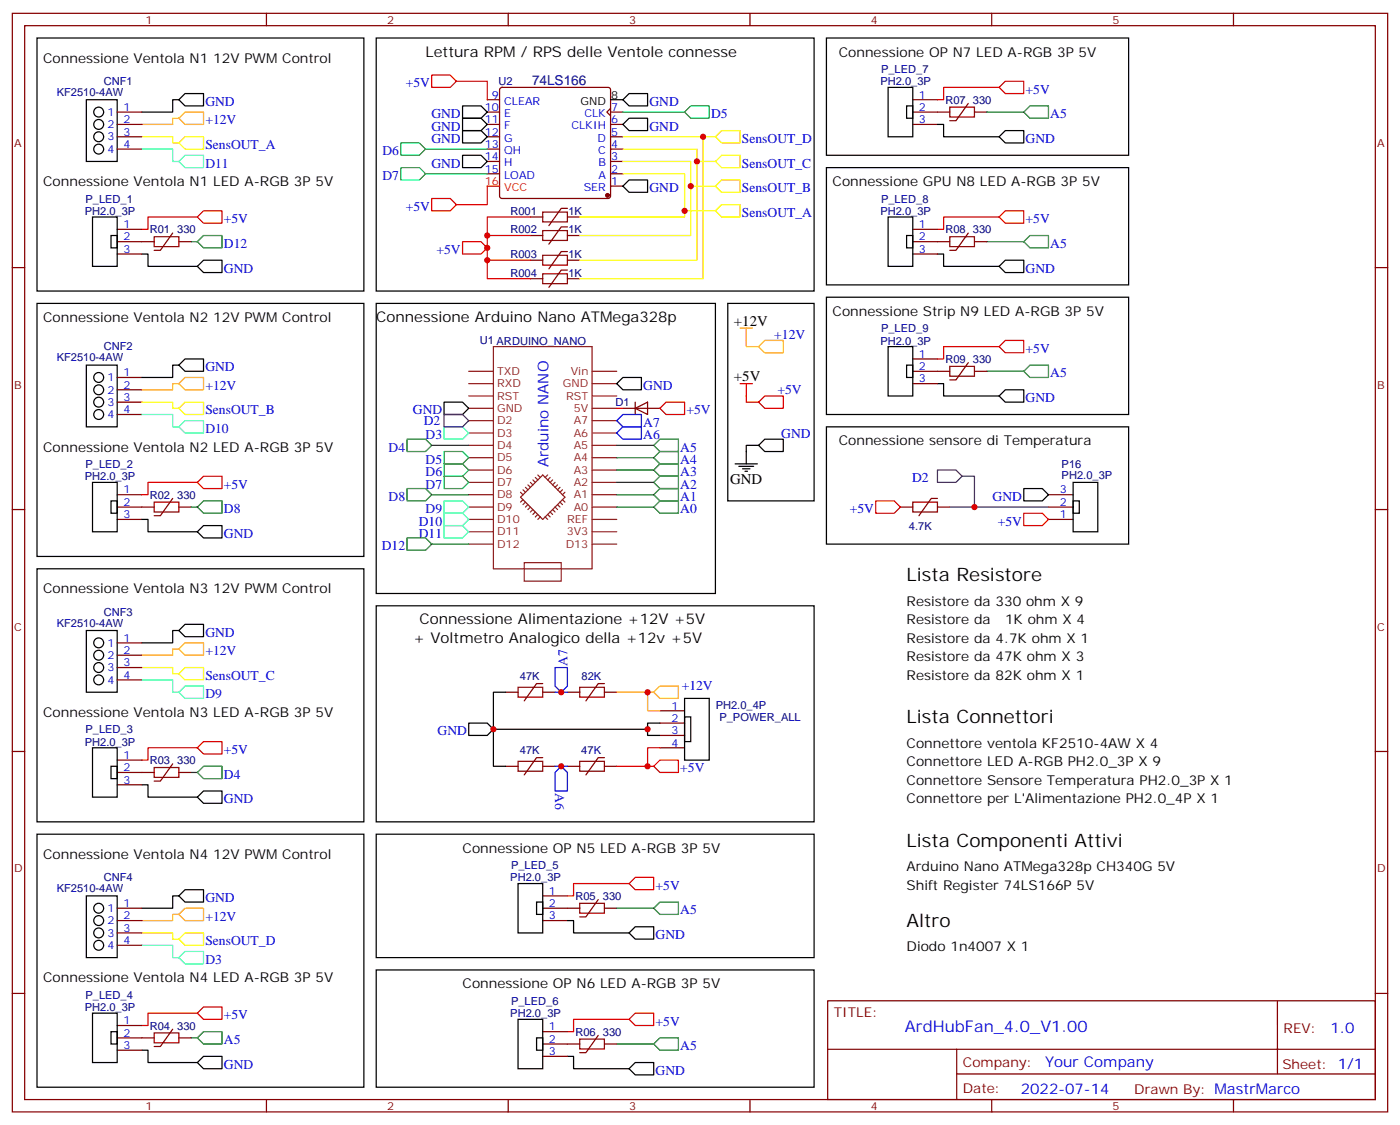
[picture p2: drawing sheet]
<svg xmlns="http://www.w3.org/2000/svg" width="400mm" height="322mm" viewBox="0 0 400 322" stroke-linecap="round" stroke-linejoin="round" font-family="sans-serif">
<g fill="none" stroke="#870000" stroke-width=".35">
<path d="M3.5 3.8h393.4v314h-393.4zM7.1 7.3h386.2v307h-386.2zM76.2 3.8v3.5M145.3 3.8v3.5M214.5 3.8v3.5M283.6 3.8v3.5M352.8 3.8v3.5M33.5 39.1h7.1M33.5 35.6h7.1M33.5 32h7.1M139.3 39.1h3.6M139.3 35.6h3.6"/>
<path d="M139.3 32h3.6M139.3 28.5h3.6M143.1 25.2l.5-.2h30.3l.5 .2 .2 .5v30.3l-.2 .5-.5 .2h-30.3l-.5-.2-.2-.5v-30.3zM174.6 31l-1 1 1 1.1M174.6 39.1h3.6M174.6 35.6h3.6M174.6 32h3.6M261.1 35.6h7M261.1 32h10.5M261.1 28.5h7M276.9 29.6l-3.5 4.9h-1.8M278.7 32h3.5"/>
<path d="M33.5 42.6h7.1M139.3 49.7h3.6M139.3 46.1h3.6M139.3 42.6h3.6M162.3 59.5h-1.8l-3.5 5M174.6 53.2h3.6M174.6 49.7h3.6M174.6 46.1h3.6M174.6 42.6h3.6M3.5 76.5h3.6M33.5 69.1h10.6M33.5 65.5h7.1"/>
<path d="M33.5 72.6h7.1M49.4 66.6l-3.5 4.9h-1.8M51.2 69.1h3.5M151.7 67.3h3.5M151.7 74.4h3.5M151.7 79.7h3.5M151.7 62h3.5M162.3 64.8h-1.8l-3.5 5M162.3 71.9h-1.8l-3.5 4.9M162.3 77.2h-1.8l-3.5 4.9M162.3 67.3h3.5M162.3 74.4h3.5"/>
<path d="M162.3 79.7h3.5M162.3 62h3.5M261.1 69.1h10.5M261.1 65.5h7M261.1 72.6h7M276.9 66.6l-3.5 4.9h-1.8M278.7 69.1h3.5M393.3 76.5h3.6M33.5 107.9h7.1M33.5 111.4h7.1M33.5 114.9h7.1M33.5 118.5h7.1"/>
<path d="M261.1 106.1h10.5M261.1 102.6h7M261.1 109.6h7M276.9 103.6l-3.5 5h-1.8M278.7 106.1h3.5M3.5 145.6h3.6M33.5 141.4h7.1M33.5 144.9h10.6M33.5 148.4h7.1M49.4 142.5l-3.5 4.9h-1.8M51.2 144.9h3.5M257.5 144.9h3.6"/>
<path d="M268.1 142.5h-1.8l-3.5 4.9M268.1 144.9h3.5M299.9 141.4h7M299.9 144.9h7M299.9 148.4h7M393.3 145.6h3.6M33.5 183.7h7.1M33.5 187.3h7.1M33.5 190.8h7.1M33.5 194.3h7.1M144.6 197.8h3.6M155.2 195.4h-1.7l-3.6 4.9"/>
<path d="M155.2 197.8h3.5M162.3 197.8h3.5M172.9 195.4h-1.8l-3.5 4.9M172.9 197.8h3.5M3.5 214.8h3.6M33.5 217.2h7.1M49.4 218.3l-3.5 4.9h-1.8M144.6 219h3.6M155.2 216.5h-1.7l-3.6 5M155.2 219h3.5M162.3 219h3.5M172.9 216.5h-1.8l-3.5 5"/>
<path d="M172.9 219h3.5M188.7 203.1h7.1M188.7 206.7h7.1M188.7 210.2h7.1M188.7 213.7h7.1M393.3 214.8h3.6M33.5 220.8h10.6M33.5 224.3h7.1M51.2 220.8h3.5M33.5 259.6h7.1M155.2 259.6h10.6M155.2 256h7.1"/>
<path d="M171.1 257.1l-3.5 4.9h-1.8M172.9 259.6h3.5M33.5 263.1h7.1M33.5 266.6h7.1M33.5 270.2h7.1M155.2 263.1h7.1M3.5 283.9h3.6M33.5 296.6h10.6M33.5 293.1h7.1M49.4 294.1l-3.5 5h-1.8M51.2 296.6h3.5M155.2 298.4h10.6"/>
<path d="M155.2 294.9h7.1M171.1 295.9l-3.5 4.9h-1.8M172.9 298.4h3.5M236.7 286h156.6v28.3h-156.6zM236.7 299.9h156.5M273.6 299.9v14.1M365.3 286.1v20.8M393.3 283.9h3.6M33.5 300.1h7.1M76.2 314.3v3.5M145.3 314.3v3.5M155.2 301.9h7.1"/>
<path d="M214.5 314.3v3.5M273.6 306.9h119.6M283.6 314.3v3.5M352.8 314.3v3.5"/>
</g>
<g fill="none" stroke="#000" stroke-width=".35">
<path d="M10.6 10.9h93.5v72.3h-93.5zM107.6 10.9h125.2v72.3h-125.2zM236.4 10.9h86.4v33.5h-86.4zM24.7 28.5h8.8v17.6h-8.8zM51.2 28.5h-1.8v3.5h-8.8M52.9 26.7h5.3v3.6h-5.3l-1.7-1.8zM132.3 30.3h5.3l1.7 1.7-1.7 1.8h-5.3zM132.3 33.8h5.3l1.7 1.8-1.7 1.7h-5.3zM132.3 37.3h5.3l1.7 1.8-1.7 1.8h-5.3zM174.6 28.5h3.6M179.9 26.7h5.3v3.6h-5.3l-1.7-1.8zM179.9 33.8h5.3v3.5h-5.3l-1.7-1.7z"/>
<path d="M254 25h7.1v14.1h-7.1zM259.3 30.3h1.8v3.5h-1.8zM268.1 35.6h1.8v3.5h15.9M287.5 37.3h5.3v3.6h-5.3l-1.7-1.8zM132.3 44.4h5.3l1.7 1.7-1.7 1.8h-5.3zM178.2 53.2l1.7-1.8h5.3v3.6h-5.3zM236.4 47.9h86.4v33.5h-86.4zM26.5 62h7v14.1h-7zM31.7 67.3h1.8v3.5h-1.8zM40.6 72.6h1.7v3.5h14.1M58.2 74.4h5.3v3.5h-5.3l-1.8-1.8zM254 62h7.1v14.1h-7.1z"/>
<path d="M259.3 67.3h1.8v3.5h-1.8zM268.1 72.6h1.8v3.5h15.9M287.5 74.4h5.3v3.5h-5.3l-1.7-1.8zM10.6 86.7h93.5v72.3h-93.5zM107.6 86.7h97v82.9h-97zM208.1 86.7h24.7v56.5h-24.7zM236.4 84.9h86.4v33.6h-86.4zM254 99.1h7.1v14.1h-7.1zM24.7 104.4h8.8v17.6h-8.8zM51.2 104.4h-1.8v3.5h-8.8M52.9 102.6h5.3v3.5h-5.3l-1.7-1.7zM127 114.9h5.3l1.8 1.8-1.8 1.8h-5.3z"/>
<path d="M178.2 107.9h5.2v3.5h-5.2l-1.8-1.8zM259.3 104.4h1.8v3.5h-1.8zM268.1 109.6h1.8v3.6h15.9M287.5 111.4h5.3v3.5h-5.3l-1.7-1.7zM26.5 137.9h7v14.1h-7zM210.3 132.6h6.3M211.3 133.3h4.2M212.4 134h2.1M213.1 134.7h.7M217 127.3h-3.6v5.3M218.7 125.5h5.3v3.5h-5.3l-1.7-1.7zM236.4 122h86.4v33.5h-86.4z"/>
<path d="M292.8 139.6h5.3l1.8 1.8-1.8 1.8h-5.3zM306.9 137.9h7.1v14.1h-7.1zM31.7 143.2h1.8v3.5h-1.8zM40.6 148.4h1.7v3.6h14.1M58.2 150.2h5.3v3.5h-5.3l-1.8-1.7zM306.9 143.2h1.8v3.5h-1.8zM10.6 162.6h93.5v72.3h-93.5zM52.9 178.4h5.3v3.6h-5.3l-1.7-1.8zM107.6 173.1h125.2v61.8h-125.2zM24.7 180.2h8.8v17.6h-8.8zM51.2 180.2h-1.8v3.5h-8.8M144.6 197.8h-3.5v10.6"/>
<path d="M195.8 199.6h7v17.6h-7zM26.5 213.7h7v14.1h-7zM31.7 219h1.8v3.5h-1.8zM134.1 206.7h5.2l1.8 1.7-1.8 1.8h-5.2zM185.2 208.4h-44.1v10.6h3.5M188.7 206.7h-3.5v3.5h3.5M195.8 204.9h1.8v7h-1.8zM10.6 238.4h93.5v72.3h-93.5zM40.6 224.3h1.7v3.5h14.1M58.2 226.1h5.3v3.5h-5.3l-1.8-1.8zM107.6 238.4h125.2v35.3h-125.2zM24.7 256h8.8v17.7h-8.8z"/>
<path d="M51.2 256h-1.8v3.6h-8.8M52.9 254.3h5.3v3.5h-5.3l-1.7-1.8zM148.2 252.5h7v14.1h-7zM153.5 257.8h1.7v3.5h-1.7zM107.6 277.2h125.2v33.5h-125.2zM162.3 263.1h1.7v3.5h15.9M181.7 264.9h5.3v3.5h-5.3l-1.8-1.8zM26.5 289.6h7v14.1h-7zM31.7 294.9h1.8v3.5h-1.8zM148.2 291.3h7v14.1h-7zM153.5 296.6h1.7v3.5h-1.7zM40.6 300.1h1.7v3.6h14.1"/>
<path d="M58.2 301.9h5.3v3.5h-5.3l-1.8-1.7zM162.3 301.9h1.7v3.5h15.9M181.7 303.7h5.3v3.5h-5.3l-1.8-1.8z"/>
<circle cx="28.2" cy="35.6" r="1.41"/>
<circle cx="28.2" cy="39.1" r="1.41"/>
<circle cx="28.2" cy="32" r="1.41"/>
<circle cx="28.2" cy="42.6" r="1.41"/>
<circle cx="28.2" cy="107.9" r="1.41"/>
<circle cx="28.2" cy="111.4" r="1.41"/>
<circle cx="28.2" cy="114.9" r="1.41"/>
<circle cx="28.2" cy="118.5" r="1.41"/>
<circle cx="28.2" cy="187.3" r="1.41"/>
<circle cx="28.2" cy="183.7" r="1.41"/>
<circle cx="28.2" cy="194.3" r="1.41"/>
<circle cx="28.2" cy="190.8" r="1.41"/>
<circle cx="28.2" cy="259.6" r="1.41"/>
<circle cx="28.2" cy="270.2" r="1.41"/>
<circle cx="28.2" cy="263.1" r="1.41"/>
<circle cx="28.2" cy="266.6" r="1.41"/>
</g>
<g fill="none" stroke="#a10000" stroke-width=".35">
<path d="M271.6 30.6h7.1v2.8h-7.1zM44.1 67.7h7.1v2.8h-7.1zM155.2 65.9h7.1v2.8h-7.1zM155.2 73h7.1v2.8h-7.1zM155.2 78.2h7.1v2.9h-7.1zM155.2 60.6h7.1v2.8h-7.1zM271.6 67.7h7.1v2.8h-7.1zM271.6 104.7h7.1v2.8h-7.1zM44.1 143.5h7.1v2.8h-7.1zM261.1 143.5h7v2.8h-7zM148.2 196.4h7v2.8h-7zM165.8 196.4h7.1v2.8h-7.1z"/>
<path d="M44.1 219.4h7.1v2.8h-7.1zM148.2 217.6h7v2.8h-7zM165.8 217.6h7.1v2.8h-7.1zM165.8 258.2h7.1v2.8h-7.1zM44.1 295.2h7.1v2.8h-7.1zM165.8 297h7.1v2.8h-7.1z"/>
</g>
<g fill="none" stroke="#8c2424" stroke-width=".35">
<path d="M141.1 99.1h28.2v63.5h-28.2zM134.1 116.7h7M134.1 113.2h7M134.1 109.6h7M134.1 106.1h7M169.3 116.7h7.1M169.3 113.2h7.1M169.3 109.6h7.1M169.3 106.1h7.1M134.1 137.9h7M134.1 134.3h7M134.1 130.8h7"/>
<path d="M134.1 127.3h7M134.1 123.8h7M134.1 120.2h7M149.6 140l.7 .7M150.3 139.3l.7 .7M151 138.6l.7 .7M151.7 137.9l.7 .7M152.4 137.2l.7 .7M153.1 136.5l.7 .7M153.8 135.7l.7 .8M156.6 135.7l-.7 .8M157.3 136.5l-.7 .7"/>
<path d="M158 137.2l-.7 .7M158.7 137.9l-.7 .7M159.5 138.6l-.8 .7M160.2 139.3l-.7 .7M160.9 140l-.7 .7M169.3 137.9h7.1M169.3 134.3h7.1M169.3 130.8h7.1M169.3 127.3h7.1M169.3 123.8h7.1M169.3 120.2h7.1M134.1 152h7"/>
<path d="M134.1 148.4h7M134.1 144.9h7M134.1 141.4h7M134.1 155.5h7M148.9 142.1l6.3-6.4 6.4 6.4-6.4 6.3zM148.9 140.7l.7 .7M149.6 142.8l-.7 .7M150.3 143.5l-.7 .7M151 144.2l-.7 .7M151.7 144.9l-.7 .7M152.4 145.6l-.7 .7M153.1 146.3l-.7 .7"/>
<path d="M153.8 147l-.7 .7M154.5 147.7l-.7 .7M155.9 147.7l.7 .7M156.6 147l.7 .7M157.3 146.3l.7 .7M158 145.6l.7 .7M158.7 144.9l.8 .7M159.5 144.2l.7 .7M160.2 143.5l.7 .7M160.9 142.8l.7 .7M161.6 140.7l-.7 .7M169.3 152h7.1"/>
<path d="M169.3 148.4h7.1M169.3 144.9h7.1M169.3 141.4h7.1M169.3 155.5h7.1M149.9 160.8h10.6v5.3h-10.6z"/>
</g>
<circle cx="173.7" cy="55.8" r=".53" fill="#870000" stroke="#870000" stroke-width=".35"/>
<g fill="none" stroke="#f00" stroke-width=".35">
<path d="M123.5 21.4h5.3l1.7 1.8-1.7 1.8h-5.3zM130.5 23.2h8.8v5.3M285.8 25h-15.9v3.5h-1.8M287.5 23.2h5.3v3.5h-5.3l-1.7-1.7zM123.5 56.7h5.3l1.7 1.8-1.7 1.8h-5.3zM142.9 53.2h-3.6v5.3h-8.8M56.4 62h-14.1v3.5h-1.7M56.4 62l1.8-1.7h5.3v3.5h-5.3zM132.3 69.1h5.3l1.7 1.7-1.7 1.8h-5.3zM139.3 70.8v8.9h12.4M139.3 74.4h12.4M139.3 67.3h12.4"/>
<path d="M151.7 62h-12.4v8.8M285.8 62h-15.9v3.5h-1.8M287.5 60.3h5.3v3.5h-5.3l-1.7-1.8zM285.8 99.1h-15.9v3.5h-1.8M287.5 97.3h5.3v3.5h-5.3l-1.7-1.7zM176.4 116.7h1.8M190.5 114.9h5.3v3.6h-5.3l-1.8-1.8zM211.7 109.6h3.5M213.4 109.6v5.3h3.6M218.7 113.2h5.3v3.5h-5.3l-1.7-1.8zM56.4 137.9h-14.1v3.5h-1.7M58.2 136.1h5.3v3.5h-5.3l-1.8-1.7z"/>
<path d="M250.5 143.2h5.3l1.7 1.7-1.7 1.8h-5.3zM292.8 146.7h5.3l1.8 1.7-1.8 1.8h-5.3zM56.4 213.7h-14.1v3.5h-1.7M58.2 211.9h5.3v3.6h-5.3l-1.8-1.8zM185.2 219h1.8M188.7 213.7h-3.5v5.3h-8.8M188.7 217.2h5.3v3.6h-5.3l-1.7-1.8zM179.9 252.5h-15.9v3.5h-1.7M181.7 250.8h5.3v3.5h-5.3l-1.8-1.8zM56.4 289.6h-14.1v3.5h-1.7M58.2 287.8h5.3v3.5h-5.3l-1.8-1.7zM179.9 291.3h-15.9v3.6h-1.7"/>
<path d="M181.7 289.6h5.3v3.5h-5.3l-1.8-1.8z"/>
</g>
<path d="M178.2 116.7h10.5M181.7 116.7l3.5-1.8v3.6zM181.7 114.9v3.6" fill="none" stroke="#850000" stroke-width=".35"/>
<path d="M40.6 42.6h8.8v3.5h1.8M51.2 46.1l1.7-1.7h5.3v3.5h-5.3zM40.6 118.5h8.8v3.5h1.8M52.9 120.2h5.3v3.6h-5.3l-1.7-1.8zM127 122h5.3l1.8 1.8-1.8 1.7h-5.3zM127 146.7h5.3l1.8 1.7-1.8 1.8h-5.3zM127 150.2h5.3l1.8 1.8-1.8 1.7h-5.3zM127 143.2h5.3l1.8 1.7-1.8 1.8h-5.3zM40.6 194.3h8.8v3.5h1.8M52.9 196.1h5.3v3.5h-5.3l-1.7-1.8zM40.6 270.2h8.8v3.5h1.8M51.2 273.7l1.7-1.8h5.3v3.5h-5.3z" fill="none" stroke="#0ff" stroke-width=".35"/>
<g fill="none" stroke="#ff0" stroke-width=".35">
<path d="M40.6 39.1h8.8v1.8h1.8M52.9 39.1h5.3v3.5h-5.3l-1.7-1.7zM178.2 39.1h22.9v40.6h-35.3M201.1 39.1h3.5M206.4 37.3h5.3v3.6h-5.3l-1.8-1.8zM178.2 49.7h17.6v12.3h-30M178.2 46.1h19.4v21.2h-31.8M178.2 42.6h21.1v31.8h-33.5M197.6 53.2h7M199.3 46.1h5.3M204.6 46.1l1.8-1.7h5.3v3.5h-5.3zM206.4 51.4h5.3v3.6h-5.3l-1.8-1.8z"/>
<path d="M206.4 58.5h5.3v3.5h-5.3l-1.8-1.7zM195.8 60.3h8.8M40.6 114.9h8.8v1.8h1.8M52.9 114.9h5.3v3.6h-5.3l-1.7-1.8zM40.6 190.8h8.8v1.7h1.8M52.9 190.8h5.3v3.5h-5.3l-1.7-1.8zM40.6 266.6h8.8v1.8h1.8M52.9 266.6h5.3v3.6h-5.3l-1.7-1.8z"/>
</g>
<g fill="none" stroke="#f90" stroke-width=".35">
<path d="M51.2 33.8h-1.8v1.8h-8.8M51.2 33.8l1.7-1.8h5.3v3.6h-5.3zM211.7 93.8h3.5M213.4 93.8v5.3h3.6M218.7 97.3h5.3v3.5h-5.3l-1.7-1.7zM51.2 109.6h-1.8v1.8h-8.8M52.9 107.9h5.3v3.5h-5.3l-1.7-1.8zM51.2 185.5h-1.8v1.8h-8.8M52.9 183.7h5.3v3.6h-5.3l-1.7-1.8zM176.4 197.8h8.8v5.3h3.5M185.2 197.8h1.8M188.7 196.1h5.3v3.5h-5.3l-1.7-1.8z"/>
<path d="M51.2 261.3h-1.8v1.8h-8.8M51.2 261.3l1.7-1.7h5.3v3.5h-5.3z"/>
</g>
<g fill="none" stroke="#090" stroke-width=".35">
<path d="M294.6 30.3h5.3v3.5h-5.3l-1.8-1.8zM58.2 67.3h5.3v3.5h-5.3l-1.8-1.7zM294.6 67.3h5.3v3.5h-5.3l-1.8-1.7zM294.6 104.4h5.3v3.5h-5.3l-1.8-1.8zM116.4 125.5h5.3l1.8 1.8-1.8 1.7h-5.3zM116.4 139.6h5.3l1.8 1.8-1.8 1.8h-5.3zM188.7 125.5h5.3v3.5h-5.3l-1.7-1.7zM188.7 129h5.3v3.6h-5.3l-1.7-1.8zM188.7 132.6h5.3v3.5h-5.3l-1.7-1.8zM188.7 136.1h5.3v3.5h-5.3l-1.7-1.7zM58.2 143.2h5.3v3.5h-5.3l-1.8-1.8zM116.4 153.7h5.3l1.8 1.8-1.8 1.8h-5.3z"/>
<path d="M187 141.4l1.7-1.8h5.3v3.6h-5.3zM188.7 143.2h5.3v3.5h-5.3l-1.7-1.8zM58.2 219h5.3v3.5h-5.3l-1.8-1.7zM188.7 257.8h5.3v3.5h-5.3l-1.7-1.7zM58.2 294.9h5.3v3.5h-5.3l-1.8-1.8zM188.7 296.6h5.3v3.5h-5.3l-1.7-1.7z"/>
</g>
<g fill="none" stroke="#008700" stroke-width=".35">
<path d="M282.2 32h10.6M54.7 69.1h1.7M282.2 69.1h10.6M282.2 106.1h10.6M123.5 127.3h10.6M176.4 127.3h10.6M176.4 137.9h10.6M176.4 134.3h10.6M176.4 130.8h10.6M54.7 144.9h1.7M123.5 141.4h10.6M123.5 155.5h10.6"/>
<path d="M176.4 144.9h10.6M176.4 141.4h10.6M54.7 220.8h1.7M176.4 259.6h10.6M54.7 296.6h1.7M176.4 298.4h10.6"/>
</g>
<path d="M178.2 32h17.6M197.6 30.3h5.2v3.5h-5.2l-1.8-1.8zM114.7 40.9h5.2l1.8 1.7-1.8 1.8h-5.2zM114.7 47.9h5.2l1.8 1.8-1.8 1.7h-5.2zM121.7 49.7h17.6M121.7 42.6h17.6M127 136.1h5.3l1.8 1.8-1.8 1.7h-5.3zM127 132.6h5.3l1.8 1.7-1.8 1.8h-5.3zM127 129h5.3l1.8 1.8-1.8 1.8h-5.3z" fill="none" stroke="#0f0" stroke-width=".35"/>
<path d="M178.2 118.5h5.2v3.5h-5.2l-1.8-1.8zM178.2 122h5.2v3.5h-5.2l-1.8-1.7zM158.7 190.8h3.6v5.3l-1.8 1.7-1.8-1.7zM158.7 197.8h3.6M158.7 219h3.6M158.7 220.8l1.8-1.8 1.8 1.8v5.3h-3.6z" fill="none" stroke="#00f" stroke-width=".35"/>
<path d="M127 118.5h5.3l1.8 1.7-1.8 1.8h-5.3zM268.1 134.3h5.3l1.8 1.8-1.8 1.8h-5.3zM275.2 136.1h3.5v8.8M271.6 144.9h28.3" fill="none" stroke="#606" stroke-width=".35"/>
<g fill="#c00">
<circle cx="139.3" cy="74.4" r=".88"/>
<circle cx="139.3" cy="67.3" r=".88"/>
<circle cx="139.3" cy="70.8" r=".88"/>
<circle cx="201.1" cy="39.1" r=".88"/>
<circle cx="199.3" cy="46.1" r=".88"/>
<circle cx="197.6" cy="53.2" r=".88"/>
<circle cx="195.8" cy="60.3" r=".88"/>
<circle cx="185.2" cy="208.4" r=".88"/>
<circle cx="141.1" cy="208.4" r=".88"/>
<circle cx="160.5" cy="197.8" r=".88"/>
<circle cx="160.5" cy="219" r=".88"/>
<circle cx="185.2" cy="219" r=".88"/>
<circle cx="185.2" cy="197.8" r=".88"/>
<circle cx="278.7" cy="144.9" r=".88"/>
</g>
<g font-size="5.3">
<text x="259.3" y="166.1">Lista Resistore</text>
<text x="259.3" y="206.7">Lista Connettori</text>
<text x="259.3" y="241.9">Lista Componenti Attivi</text>
<text x="259.3" y="264.9">Altro</text>
</g>
<text font-size="4.6" fill="#00f" x="258.8" y="295.1">ArdHubFan_4.0_V1.00</text>
<g font-size="4.2">
<text x="121.7" y="16.2">Lettura RPM / RPS delle Ventole connesse</text>
<text x="107.6" y="92">Connessione Arduino Nano ATMega328p</text>
<text x="209.9" y="93.1">+12V</text>
<text x="209.9" y="108.9">+5V</text>
<text x="208.8" y="138.2">GND</text>
<text x="119.9" y="178.4">Connessione Alimentazione +12V +5V</text>
<text x="118.2" y="183.7">+ Voltmetro Analogico della +12v +5V</text>
</g>
<g font-size="4.2" fill="#00f">
<text x="156.9" y="133.6" transform="rotate(-90 156.9 133.6)">Arduino NANO</text>
<text x="380.5" y="295.3">1.0</text>
<text x="298.9" y="304.9">Your Company</text>
<text x="292" y="312.7">2022-07-14</text>
</g>
<g font-size="3.9">
<text x="12.3" y="17.9">Connessione Ventola N1 12V PWM Control</text>
<text x="239.9" y="16.2">Connessione OP N7 LED A-RGB 3P 5V</text>
<text x="12.3" y="53.2">Connessione Ventola N1 LED A-RGB 3P 5V</text>
<text x="238.1" y="53.2">Connessione GPU N8 LED A-RGB 3P 5V</text>
<text x="12.3" y="92">Connessione Ventola N2 12V PWM Control</text>
<text x="238.1" y="90.2">Connessione Strip N9 LED A-RGB 3P 5V</text>
<text x="12.3" y="129">Connessione Ventola N2 LED A-RGB 3P 5V</text>
<text x="239.9" y="127.3">Connessione sensore di Temperatura</text>
<text x="12.3" y="169.6">Connessione Ventola N3 12V PWM Control</text>
<text x="259.3" y="173.1">Resistore da 330 ohm X 9</text>
<text x="259.3" y="178.4">Resistore da</text>
<text x="287.4" y="178.4">1K ohm X 4</text>
<text x="259.3" y="183.7">Resistore da 4.7K ohm X 1</text>
<text x="259.3" y="189">Resistore da 47K ohm X 3</text>
<text x="259.3" y="194.3">Resistore da 82K ohm X 1</text>
<text x="12.3" y="204.9">Connessione Ventola N3 LED A-RGB 3P 5V</text>
<text x="259.3" y="213.7">Connettore ventola KF2510-4AW X 4</text>
<text x="259.3" y="219">Connettore LED A-RGB PH2.0_3P X 9</text>
<text x="259.3" y="224.3">Connettore Sensore Temperatura PH2.0_3P X 1</text>
<text x="259.3" y="229.6">Connettore per L'Alimentazione PH2.0_4P X 1</text>
<text x="12.3" y="245.5">Connessione Ventola N4 12V PWM Control</text>
<text x="132.3" y="243.7">Connessione OP N5 LED A-RGB 3P 5V</text>
<text x="259.3" y="249">Arduino Nano ATMega328p CH340G 5V</text>
<text x="259.3" y="254.3">Shift Register 74LS166P 5V</text>
<text x="259.3" y="271.9">Diodo 1n4007 X 1</text>
<text x="12.3" y="280.7">Connessione Ventola N4 LED A-RGB 3P 5V</text>
<text x="132.3" y="282.5">Connessione OP N6 LED A-RGB 3P 5V</text>
</g>
<g font-size="3.9" fill="#00f">
<text x="116" y="25">+5V</text>
<text x="293.3" y="26.7">+5V</text>
<text x="58.7" y="30.3">GND</text>
<text x="58.7" y="35.6">+12V</text>
<text x="123.4" y="33.8">GND</text>
<text x="185.7" y="30.3">GND</text>
<text x="203.4" y="33.8">D5</text>
<text x="300.4" y="33.8">A5</text>
<text x="123.4" y="37.3">GND</text>
<text x="123.4" y="40.9">GND</text>
<text x="185.7" y="37.3">GND</text>
<text x="212.2" y="40.9">SensOUT_D</text>
<text x="293.3" y="40.9">GND</text>
<text x="58.7" y="42.6">SensOUT_A</text>
<text x="58.7" y="47.9">D11</text>
<text x="109.4" y="44.4">D6</text>
<text x="123.4" y="47.9">GND</text>
<text x="212.2" y="47.9">SensOUT_C</text>
<text x="109.4" y="51.4">D7</text>
<text x="185.7" y="55">GND</text>
<text x="212.2" y="55">SensOUT_B</text>
<text x="64" y="63.8">+5V</text>
<text x="116" y="60.3">+5V</text>
<text x="212.2" y="62">SensOUT_A</text>
<text x="293.3" y="63.8">+5V</text>
<text x="64" y="70.8">D12</text>
<text x="300.4" y="70.8">A5</text>
<text x="64" y="77.9">GND</text>
<text x="124.9" y="72.6">+5V</text>
<text x="293.3" y="77.9">GND</text>
<text x="221.4" y="96.8">+12V</text>
<text x="293.3" y="100.8">+5V</text>
<text x="58.7" y="106.1">GND</text>
<text x="300.4" y="107.9">A5</text>
<text x="58.7" y="111.4">+12V</text>
<text x="184" y="111.4">GND</text>
<text x="222.4" y="112.7">+5V</text>
<text x="58.7" y="118.5">SensOUT_B</text>
<text x="118.1" y="118.5">GND</text>
<text x="196.3" y="118.5">+5V</text>
<text x="293.3" y="114.9">GND</text>
<text x="58.7" y="123.8">D10</text>
<text x="121.2" y="121.5">D2</text>
<text x="121.7" y="125.5">D3</text>
<text x="184" y="122">A7</text>
<text x="184" y="125.5">A6</text>
<text x="223.5" y="125.1">GND</text>
<text x="111.2" y="129">D4</text>
<text x="194.6" y="129">A5</text>
<text x="121.7" y="136.1">D6</text>
<text x="121.7" y="132.6">D5</text>
<text x="194.6" y="132.6">A4</text>
<text x="194.6" y="136.1">A3</text>
<text x="260.9" y="137.9">D2</text>
<text x="64" y="139.6">+5V</text>
<text x="111.2" y="143.2">D8</text>
<text x="121.7" y="139.6">D7</text>
<text x="194.6" y="139.6">A2</text>
<text x="194.6" y="143.2">A1</text>
<text x="283.9" y="143.2">GND</text>
<text x="64" y="146.7">D8</text>
<text x="121.7" y="146.7">D9</text>
<text x="194.6" y="146.7">A0</text>
<text x="243" y="146.7">+5V</text>
<text x="64" y="153.7">GND</text>
<text x="119.8" y="150.2">D10</text>
<text x="119.8" y="153.7">D11</text>
<text x="285.4" y="150.2">+5V</text>
<text x="109.2" y="157.3">D12</text>
<text x="58.7" y="182">GND</text>
<text x="58.7" y="187.3">+12V</text>
<text x="162.3" y="190.3" transform="rotate(-90 162.3 190.3)">A7</text>
<text x="58.7" y="194.3">SensOUT_C</text>
<text x="195" y="197.3">+12V</text>
<text x="58.7" y="199.6">D9</text>
<text x="64" y="215.5">+5V</text>
<text x="125.1" y="210.2">GND</text>
<text x="194.6" y="220.8">+5V</text>
<text x="64" y="222.5">D4</text>
<text x="158.7" y="226.6" transform="rotate(90 158.7 226.6)">A6</text>
<text x="64" y="229.6">GND</text>
<text x="58.7" y="257.8">GND</text>
<text x="187.5" y="254.3">+5V</text>
<text x="58.7" y="263.1">+12V</text>
<text x="194.6" y="261.3">A5</text>
<text x="187.5" y="268.4">GND</text>
<text x="58.7" y="270.2">SensOUT_D</text>
<text x="58.7" y="275.4">D3</text>
<text x="64" y="291.3">+5V</text>
<text x="187.5" y="293.1">+5V</text>
<text x="64" y="298.4">A5</text>
<text x="64" y="305.4">GND</text>
<text x="194.6" y="300.1">A5</text>
<text x="187.5" y="307.2">GND</text>
</g>
<text font-size="3.9" fill="#000080" x="152.2" y="24.4">74LS166</text>
<g font-size="3.9" fill="#800">
<text x="238.5" y="290.6">TITLE:</text>
<text x="367.1" y="295.3">REV:</text>
<text x="275.4" y="304.8">Company:</text>
<text x="366.8" y="305.4">Sheet: 1/1</text>
<text x="275.4" y="312.5">Date:</text>
<text x="324.4" y="312.6">Drawn By: MastrMarco</text>
</g>
<g font-size="3.2" fill="#800">
<text x="41.6" y="6.8">1</text>
<text x="110.8" y="6.8">2</text>
<text x="179.9" y="6.8">3</text>
<text x="249.1" y="6.8">4</text>
<text x="318.2" y="6.8">5</text>
<text x="4.1" y="41.9">A</text>
<text x="393.9" y="41.9">A</text>
<text x="4.1" y="111.1">B</text>
<text x="393.9" y="111.1">B</text>
<text x="4.1" y="180.2">C</text>
<text x="393.9" y="180.2">C</text>
<text x="4.1" y="249.3">D</text>
<text x="393.9" y="249.3">D</text>
<text x="41.6" y="317.3">1</text>
<text x="110.8" y="317.3">2</text>
<text x="179.9" y="317.3">3</text>
<text x="249.1" y="317.3">4</text>
<text x="318.2" y="317.3">5</text>
</g>
<g font-size="3.2" fill="#000080">
<text x="252" y="20.9">P_LED_7</text>
<text x="16.2" y="27.4">KF2510-4AW</text>
<text x="29.7" y="24.3">CNF1</text>
<text x="142.5" y="24.4">U2</text>
<text x="251.8" y="24.4">PH2.0_3P</text>
<text x="270.4" y="29.7">R07</text>
<text x="278.2" y="29.6">330</text>
<text x="24.4" y="57.9">P_LED_1</text>
<text x="252" y="57.9">P_LED_8</text>
<text x="24.2" y="61.4">PH2.0_3P</text>
<text x="146" y="61.4">R001</text>
<text x="162.6" y="61.4">1K</text>
<text x="251.8" y="61.4">PH2.0_3P</text>
<text x="42.8" y="66.7">R01</text>
<text x="50.7" y="66.7">330</text>
<text x="146" y="66.7">R002</text>
<text x="162.6" y="66.7">1K</text>
<text x="270.4" y="66.7">R08</text>
<text x="278.2" y="66.7">330</text>
<text x="146" y="73.8">R003</text>
<text x="162.6" y="73.8">1K</text>
<text x="146" y="79.1">R004</text>
<text x="162.6" y="79.1">1K</text>
<text x="252" y="94.9">P_LED_9</text>
<text x="29.7" y="100.1">CNF2</text>
<text x="137.2" y="98.4">U1 ARDUINO_NANO</text>
<text x="251.8" y="98.5">PH2.0_3P</text>
<text x="16.2" y="103.3">KF2510-4AW</text>
<text x="270.4" y="103.8">R09</text>
<text x="278.2" y="103.8">330</text>
<text x="176" y="116.1">D1</text>
<text x="24.2" y="137.3">PH2.0_3P</text>
<text x="24.4" y="133.7">P_LED_2</text>
<text x="303.6" y="136.8">PH2.0_3P</text>
<text x="303.6" y="133.6">P16</text>
<text x="42.8" y="142.6">R02</text>
<text x="50.7" y="142.6">330</text>
<text x="260" y="151.3">4.7K</text>
<text x="16.2" y="179.1">KF2510-4AW</text>
<text x="29.7" y="176">CNF3</text>
<text x="148.7" y="194.3">47K</text>
<text x="166.3" y="194.3">82K</text>
<text x="204.7" y="202.5">PH2.0_4P</text>
<text x="24.4" y="209.6">P_LED_3</text>
<text x="205.7" y="206.1">P_POWER_ALL</text>
<text x="24.2" y="213.1">PH2.0_3P</text>
<text x="148.7" y="215.5">47K</text>
<text x="166.3" y="215.5">47K</text>
<text x="42.8" y="218.4">R03</text>
<text x="50.7" y="218.4">330</text>
<text x="29.7" y="251.8">CNF4</text>
<text x="146" y="251.9">PH2.0_3P</text>
<text x="146.2" y="248.4">P_LED_5</text>
<text x="16.2" y="255">KF2510-4AW</text>
<text x="164.5" y="257.2">R05</text>
<text x="172.4" y="257.2">330</text>
<text x="24.4" y="285.4">P_LED_4</text>
<text x="146.2" y="287.2">P_LED_6</text>
<text x="24.2" y="289">PH2.0_3P</text>
<text x="146" y="290.7">PH2.0_3P</text>
<text x="42.8" y="294.3">R04</text>
<text x="50.7" y="294.2">330</text>
<text x="164.5" y="296">R06</text>
<text x="172.4" y="296">330</text>
</g>
<g font-size="3.2" fill="#00f">
<text x="140.7" y="28.2">9</text>
<text x="144.2" y="29.9">CLEAR</text>
<text x="262.8" y="28.2">1</text>
<text x="30.8" y="33.1">1</text>
<text x="35.3" y="31.7">1</text>
<text x="35.3" y="35.2">2</text>
<text x="138.7" y="31.7">10</text>
<text x="138.7" y="35.2">11</text>
<text x="144.2" y="33.4">E</text>
<text x="167.1" y="33.4">CLK</text>
<text x="174.8" y="35.2">6</text>
<text x="174.8" y="31.7">7</text>
<text x="262.8" y="31.7">2</text>
<text x="262.8" y="35.2">3</text>
<text x="30.8" y="36.6">2</text>
<text x="30.8" y="40.1">3</text>
<text x="35.3" y="38.7">3</text>
<text x="138.7" y="38.7">12</text>
<text x="144.2" y="37">F</text>
<text x="144.2" y="40.5">G</text>
<text x="163.4" y="37">CLKIH</text>
<text x="170.9" y="40.5">D</text>
<text x="174.8" y="38.7">5</text>
<text x="30.8" y="43.7">4</text>
<text x="35.3" y="42.3">4</text>
<text x="138.7" y="42.3">13</text>
<text x="138.7" y="45.8">14</text>
<text x="144.2" y="44">QH</text>
<text x="144.2" y="47.6">H</text>
<text x="171.1" y="44">C</text>
<text x="171.1" y="47.6">B</text>
<text x="174.8" y="45.8">3</text>
<text x="174.8" y="42.3">4</text>
<text x="138.7" y="49.3">15</text>
<text x="144.2" y="51.1">LOAD</text>
<text x="171.2" y="51.1">A</text>
<text x="174.8" y="52.8">1</text>
<text x="174.8" y="49.3">2</text>
<text x="166.9" y="54.6">SER</text>
<text x="35.3" y="65.2">1</text>
<text x="262.8" y="65.2">1</text>
<text x="35.3" y="68.7">2</text>
<text x="262.8" y="68.7">2</text>
<text x="35.3" y="72.2">3</text>
<text x="262.8" y="72.2">3</text>
<text x="35.3" y="107.5">1</text>
<text x="262.8" y="102.2">1</text>
<text x="262.8" y="105.8">2</text>
<text x="30.8" y="108.9">1</text>
<text x="30.8" y="112.5">2</text>
<text x="35.3" y="111.1">2</text>
<text x="262.8" y="109.3">3</text>
<text x="30.8" y="116">3</text>
<text x="30.8" y="119.5">4</text>
<text x="35.3" y="114.6">3</text>
<text x="35.3" y="118.1">4</text>
<text x="35.3" y="141">1</text>
<text x="303.1" y="141">3</text>
<text x="35.3" y="144.6">2</text>
<text x="35.3" y="148.1">3</text>
<text x="303.1" y="148.1">1</text>
<text x="303.1" y="144.6">2</text>
<text x="30.8" y="184.8">1</text>
<text x="35.3" y="183.4">1</text>
<text x="30.8" y="188.3">2</text>
<text x="30.8" y="191.8">3</text>
<text x="35.3" y="186.9">2</text>
<text x="35.3" y="190.4">3</text>
<text x="30.8" y="195.4">4</text>
<text x="35.3" y="194">4</text>
<text x="192" y="202.8">1</text>
<text x="192" y="206.3">2</text>
<text x="192" y="209.8">3</text>
<text x="192" y="213.4">4</text>
<text x="35.3" y="216.9">1</text>
<text x="35.3" y="220.4">2</text>
<text x="35.3" y="223.9">3</text>
<text x="157" y="255.7">1</text>
<text x="30.8" y="260.6">1</text>
<text x="35.3" y="259.2">1</text>
<text x="35.3" y="262.7">2</text>
<text x="157" y="259.2">2</text>
<text x="157" y="262.7">3</text>
<text x="30.8" y="264.2">2</text>
<text x="30.8" y="267.7">3</text>
<text x="35.3" y="266.3">3</text>
<text x="35.3" y="269.8">4</text>
<text x="30.8" y="271.2">4</text>
<text x="35.3" y="292.7">1</text>
<text x="35.3" y="296.3">2</text>
<text x="35.3" y="299.8">3</text>
<text x="157" y="294.5">1</text>
<text x="157" y="298">2</text>
<text x="157" y="301.6">3</text>
</g>
<g font-size="3.2">
<text x="166" y="29.9">GND</text>
<text x="174.8" y="28.2">8</text>
</g>
<g font-size="3.2" fill="#f00">
<text x="138.7" y="52.8">16</text>
<text x="144.2" y="54.6">VCC</text>
</g>
<g font-size="3.2" fill="#8d2323">
<text x="142.2" y="107.2">TXD</text>
<text x="163.2" y="107.2">Vin</text>
<text x="142.2" y="110.7">RXD</text>
<text x="161" y="110.7">GND</text>
<text x="142.2" y="117.8">GND</text>
<text x="142.2" y="114.2">RST</text>
<text x="161.9" y="114.2">RST</text>
<text x="164.1" y="117.8">5V</text>
<text x="142.2" y="124.8">D3</text>
<text x="142.2" y="121.3">D2</text>
<text x="164.1" y="121.3">A7</text>
<text x="164.1" y="124.8">A6</text>
<text x="142.2" y="131.9">D5</text>
<text x="142.2" y="128.3">D4</text>
<text x="164.1" y="128.3">A5</text>
<text x="164.1" y="131.9">A4</text>
<text x="142.2" y="135.4">D6</text>
<text x="164.1" y="135.4">A3</text>
<text x="142.2" y="142.5">D8</text>
<text x="142.2" y="138.9">D7</text>
<text x="164.1" y="138.9">A2</text>
<text x="164.1" y="142.5">A1</text>
<text x="142.2" y="149.5">D10</text>
<text x="142.2" y="146">D9</text>
<text x="162.2" y="149.5">REF</text>
<text x="164.1" y="146">A0</text>
<text x="142.2" y="153">D11</text>
<text x="162.1" y="153">3V3</text>
<text x="142.2" y="156.6">D12</text>
<text x="161.8" y="156.6">D13</text>
</g>
</svg>
